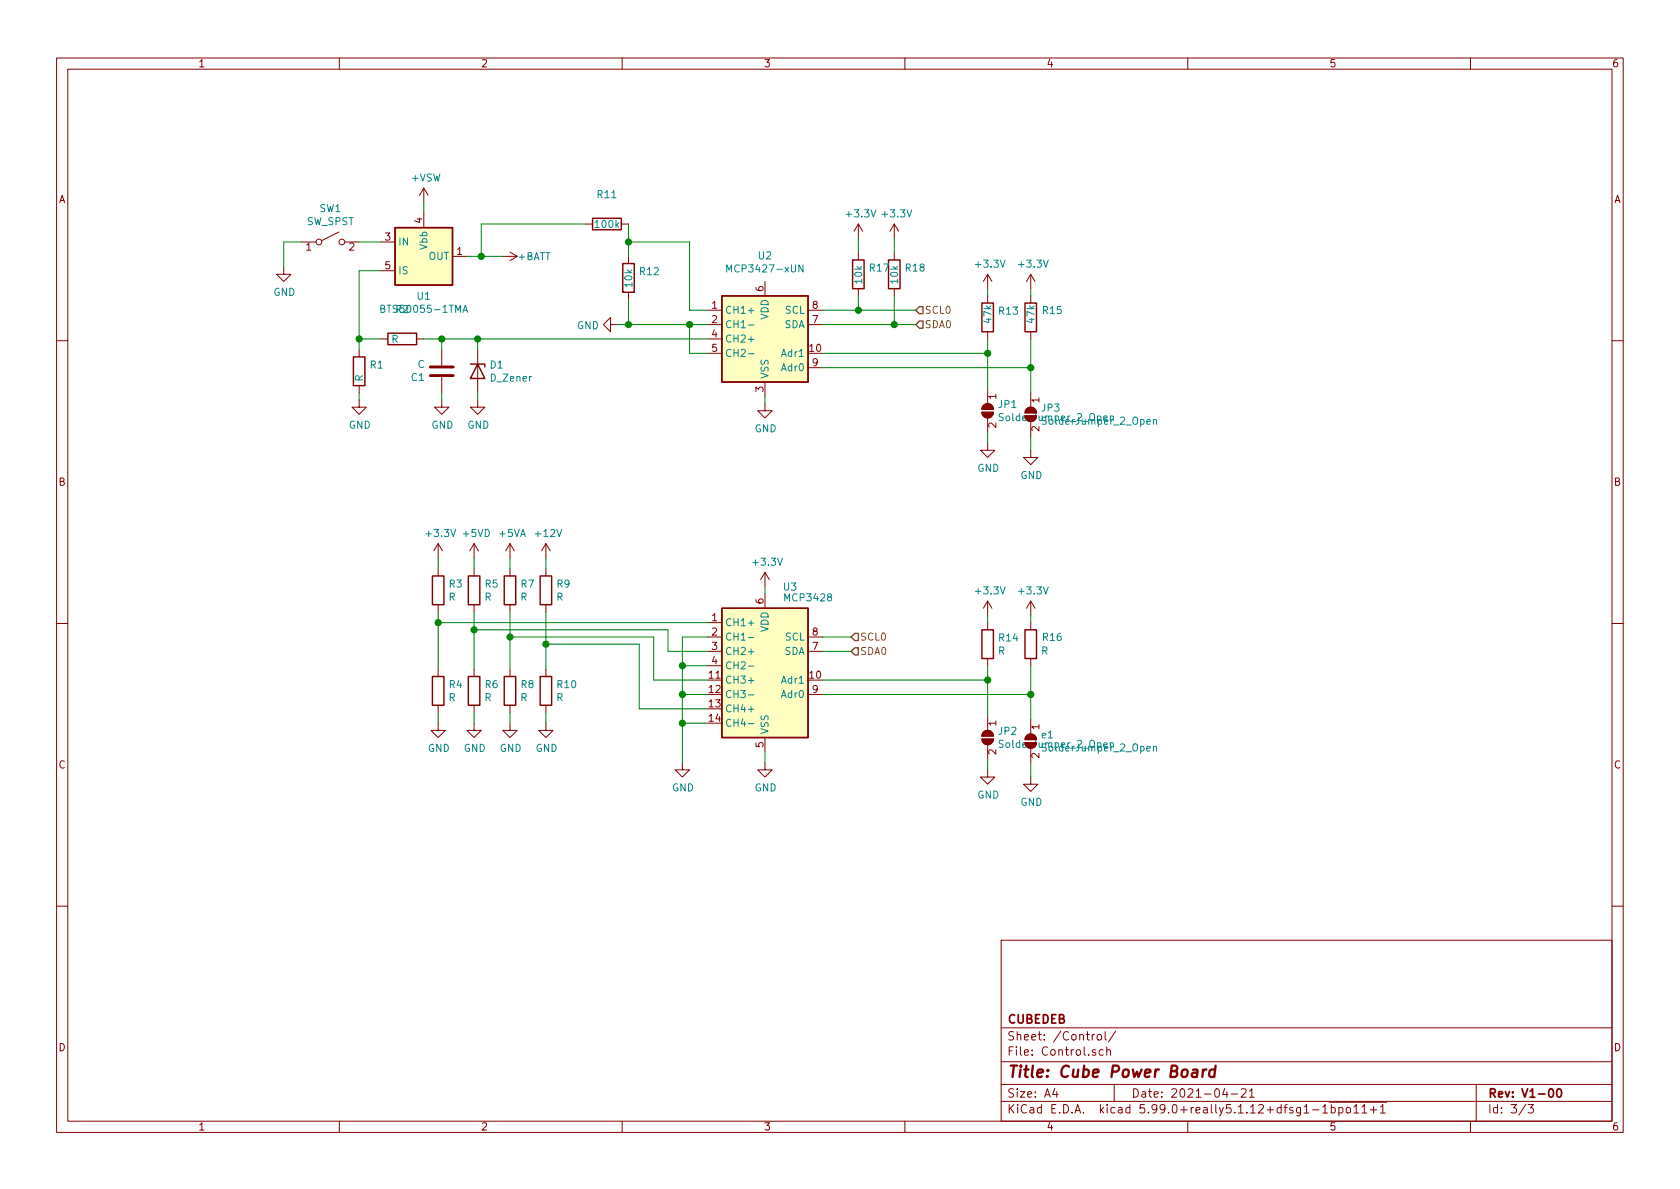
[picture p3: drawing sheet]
<svg xmlns="http://www.w3.org/2000/svg" width="297mm" height="210mm" viewBox="0 0 297 210" stroke-linecap="round" stroke-linejoin="round" font-family="sans-serif">
<g fill="none" stroke="#840000" stroke-width=".18">
<path d="M10 10.3h277v189.9h-277zM12 12.2h273v186.1h-273zM60 10.3v1.9M110 10.3v1.9M160 10.3v1.9M210 10.3v1.9M260 10.3v1.9M74.9 33.3v2.5M74.9 37.7v2.6M74.9 33.3l-.7 1.2M74.9 33.3l.8 1.2M103.5 39.6h1.3"/>
<path d="M109.9 39.6h1.2M151.8 39.6l-.8 1.3M151.8 39.6v2.6M151.8 39.6l.7 1.3M158.1 39.6l-.7 1.3M158.1 39.6v2.6M158.1 39.6l.8 1.3M50.2 47.2v1.3h1.2l-1.2 1.3-1.3-1.3h1.3M53.3 42.8h2.6M59.9 41l-3 1.5M61 42.8h2.5M67.3 59.9h1.3"/>
<path d="M67.3 42.8h2.5M67.3 47.9h2.5M73.7 59.9h1.2M80 45.3h2.5M88.9 45.3h2.5M90.2 44.6l1.2 .7M91.4 45.3l-1.2 .8M107.9 57.4v-1.3l-1.2 1.3 1.2 1.3v-1.3h1.3M111.1 45.3v1.3M111.1 51.7v1.3M125.1 54.9h2.5M125.1 57.4h2.5"/>
<path d="M125.1 59.9h2.5M135.3 49.8v2.5M142.9 54.9h2.5M142.9 57.4h2.5M151.8 44.7v1.3M151.8 51v1.3M158.1 44.7v1.3M158.1 51v1.3M174.6 48.5v2.5M174.6 52.3v1.3M174.6 58.7v1.2M174.6 48.5l-.7 1.3"/>
<path d="M174.6 48.5l.8 1.3M182.2 48.5v2.5M182.2 52.3v1.3M182.2 58.7v1.2M182.2 48.5l-.7 1.3M182.2 48.5l.8 1.3M10 60.2h2M63.5 70.7v1.3h1.3l-1.3 1.3-1.3-1.3h1.3M63.5 61.8v1.3M63.5 68.2v1.3M78.1 70.7v1.3h1.3l-1.3 1.3-1.3-1.3h1.3M78.1 61.8v2.8"/>
<path d="M78.1 66.7v2.8M84.5 70.7v1.3h1.2l-1.2 1.3-1.3-1.3h1.3M84.5 61.8v7.7M125.1 62.5h2.5M135.3 71.4v1.2h1.2l-1.2 1.3-1.3-1.3h1.3M135.3 67.6v2.5M142.9 65h2.5M173.6 72.9h2a1.02 1.02 0 0 1-1 1 1.02 1.02 0 0 1-1-1zM174 71.6a1.03 1.03 0 0 1 1-.1 1.03 1.03 0 0 1 .6 .9h-2l.1-.4zM174.6 78.4v1.2h1.3l-1.3 1.3-1.2-1.3h1.2M174.6 68.8v2.6M174.6 73.9v2.5"/>
<path d="M181.2 73a1.02 1.02 0 0 1 1-1 1.02 1.02 0 0 1 1.1 1M182.2 79.6v1.3h1.3l-1.3 1.3-1.2-1.3h1.2M182.2 69.5v2.5M182.2 74.5v2.6M285 60.2h2M77.5 96.1v2.6M77.5 96.1l-.8 1.3M77.5 96.1l.7 1.3M83.8 96.1v2.6M83.8 96.1l-.7 1.3M83.8 96.1l.8 1.3M90.2 96.1v2.6"/>
<path d="M90.2 96.1l-.8 1.3M90.2 96.1l.7 1.3M96.5 96.1v2.6M96.5 96.1l-.7 1.3M96.5 96.1l.8 1.3M10 110.3h2M77.5 100.6v1.2M77.5 106.9v1.3M77.5 118.4v1.2M83.8 100.6v1.2M83.8 106.9v1.3M83.8 118.4v1.2"/>
<path d="M90.2 100.6v1.2M90.2 106.9v1.3M90.2 118.4v1.2M96.5 100.6v1.2M96.5 106.9v1.3M96.5 118.4v1.2M125.1 110.1h2.5M125.1 112.6h2.5M125.1 115.2h2.5M125.1 117.7h2.5M135.3 101.2v2.6M135.3 105v2.6"/>
<path d="M135.3 101.2l-.8 1.3M135.3 101.2l.7 1.3M142.9 112.6h2.5M142.9 115.2h2.5M174.6 106.3v2.5M174.6 110.1v1.3M174.6 116.5v1.2M174.6 106.3l-.7 1.3M174.6 106.3l.8 1.3M182.2 106.3v2.5M182.2 110.1v1.3M182.2 116.5v1.2"/>
<path d="M182.2 106.3l-.7 1.3M182.2 106.3l.8 1.3M285 110.3h2M77.5 127.9v1.3h1.2l-1.2 1.2-1.3-1.2h1.3M77.5 124.7v1.3M83.8 127.9v1.3h1.3l-1.3 1.2-1.3-1.2h1.3M83.8 124.7v1.3M90.2 127.9v1.3h1.2l-1.2 1.2-1.3-1.2h1.3M90.2 124.7v1.3M96.5 127.9v1.3h1.3l-1.3 1.2-1.3-1.2h1.3M96.5 124.7v1.3M120.6 134.9v1.2h1.3l-1.3 1.3-1.2-1.3h1.2"/>
<path d="M135.3 134.9v1.2h1.2l-1.2 1.3-1.3-1.3h1.3M135.3 130.4v2.6M142.9 122.8h2.5M173.6 130.7h2a1.02 1.02 0 0 1-1 1 1.02 1.02 0 0 1-1-1zM173.8 129.5a1.02 1.02 0 0 1 1.2-.3 1.02 1.02 0 0 1 .6 1h-2zM174.6 136.1v1.3h1.3l-1.3 1.3-1.2-1.3h1.2M174.6 126.6v2.6M174.6 131.7v2.5M181.2 130.8a1.02 1.02 0 0 1 1-1 1.02 1.02 0 0 1 1.1 1M182.2 137.4v1.3h1.3l-1.3 1.2-1.2-1.2h1.2M182.2 127.2v2.6M182.2 132.3v2.6"/>
<path d="M10 160.2h2M177 166.3h108v32h-108zM285 160.2h2M60 198.3v1.9M110 198.3v1.9M160 198.3v1.9M177 194.8h108M177 191.8h108M177 187.8h108M177 181.8h108M186.5 192.5l-.4 1h1M186.8 193v1"/>
<path d="M193.5 182.9l-.4 .3M193.7 185.7a.37 .37 0 0 0-.6 .1l.1 .2 .5 .2 .1 .1-.3 .3-.4-.1M194.1 183.1l.2-.2 .4 .2v.7l-.2 .1-.4-.1zM195 185.7l-.4-.1-.3 .3 .1 .6 .2 .1 .4-.1M195.4 182.4v1.3l.2 .2M195.7 185.7h.1a.37 .37 0 0 1 .5 .1v.8M195.7 185.1v1.5M197 191.8v3M197.3 182.3l-1.3 2M210 198.3v1.9M216.6 192.5l-.4 1h.9M216.9 193v1"/>
<path d="M217.7 193.5h1.1M219.5 192.7l.2-.2h.3l.3 .2v.3v.2l-.9 .8h.9M220.9 193l.4-.5v1.5M220.9 194h.9M230.6 196.8h.8M232.1 196.3h1.1M233.9 195.8l.4-.5v1.5M233.9 196.8h.8M235 194.9h10.2M235.4 195.9l.4-.1 .3 .3-.1 .6-.2 .1-.4-.1M235.4 195.3v1.5M236.7 195.9l.5-.1 .2 .3v.6l-.2 .1-.5-.1"/>
<path d="M236.7 195.8v1.5M238.1 196l.2-.2 .4 .2v.7l-.2 .1-.4-.1zM239.4 195.8l.4-.5v1.5M239.4 196.8h.8M240.8 195.8l.4-.5v1.5M240.8 196.8h.9M242.3 196.3h1.1M242.9 195.7v1.1M244.1 195.8l.4-.5v1.5M244.1 196.8h.8M260 198.3v1.9M261 191.8v6.5"/>
<path d="M269.8 195.2l-1.2 2M270.2 195.3h.9l-.5 .6 .4 .1v.7l-.2 .1-.6-.1"/>
<circle cx="56.4" cy="42.8" r=".51"/>
<circle cx="60.5" cy="42.8" r=".51"/>
</g>
<path d="M274 192.6l.2-.1a.8 .8 0 0 1 .5 .8 .8 .8 0 0 1-.5 .7 1 1 0 0 1-.2-1.4zM275.5 192.6l.1-.1a.8 .8 0 0 1 .5 .8 .8 .8 0 0 1-.5 .7 .97 .97 0 0 1-.1-1.4z" fill="none" stroke="#840000" stroke-width=".3"/>
<path d="M210.9 189.2h.8l-.1 1.2M211.7 189.6l-.7 .1a.4 .4 0 0 0-.3 .3 .4 .4 0 0 0 .2 .4l.7-.1M212.7 189.1l-.1 1.3M213.3 189.1a.54 .54 0 0 0-.6 .4M214.8 189.2a.68 .68 0 0 0-1 .3v.6l.1 .2 .2 .1 .6-.1M214.9 188.4l-.2 2" fill="none" stroke="#840000" stroke-width=".41"/>
<g fill="none" stroke="#840000" stroke-width=".25">
<path d="M104.8 38.6h5.1v2h-5.1zM68.6 58.9h5.1v2.1h-5.1zM69.8 40.3h10.2v10.1h-10.2zM110.1 46.6h2v5.1h-2zM127.6 52.3h15.3v15.3h-15.3zM150.7 46h2.1v5h-2.1zM157.1 46h2v5h-2zM173.6 53.6h2v5.1h-2zM181.2 53.6h2.1v5.1h-2.1zM62.5 63.1h2v5.1h-2zM83.2 64.4h2.5v.5M84.5 64.4l1.2 2.5h-2.5z"/>
<path d="M76.5 119.6h2v5.1h-2zM76.5 101.8h2v5.1h-2zM82.8 101.8h2v5.1h-2zM82.8 119.6h2v5.1h-2zM89.2 119.6h2v5.1h-2zM89.2 101.8h2v5.1h-2zM95.5 119.6h2v5.1h-2zM95.5 101.8h2v5.1h-2zM127.6 107.6h15.3v22.8h-15.3zM173.6 111.4h2v5.1h-2zM181.2 111.4h2.1v5.1h-2.1z"/>
</g>
<g fill="#840000" stroke="#840000" stroke-width=".18">
<path d="M173.8 129.5a1.02 1.02 0 0 1 1.2-.3 1.02 1.02 0 0 1 .6 1h-2z"/>
<path d="M173.6 130.7h2a1.02 1.02 0 0 1-1 1 1.02 1.02 0 0 1-1-1z"/>
<path d="M181.5 130.1a1.02 1.02 0 0 1 1.1-.3 1.02 1.02 0 0 1 .7 1h-2.1z"/>
<path d="M174 71.6a1.03 1.03 0 0 1 1-.1 1.03 1.03 0 0 1 .6 .9h-2l.1-.4z"/>
<path d="M173.6 72.9h2a1.02 1.02 0 0 1-1 1 1.02 1.02 0 0 1-1-1z"/>
<path d="M181.5 72.4a1.02 1.02 0 0 1 1.1-.3 1.02 1.02 0 0 1 .7 .9h-2.1z"/>
</g>
<g fill="none" stroke="#008484" stroke-width=".18">
<path d="M67.3 54.6l.6-.1 .1-.2-.1-.2-.6-.1v1.2h.5l.2-.1v-.3l-.3-.2M81.8 55.2l.5-1.2 .4 1.2M82 54.9h.6M128.5 48.1v-1.3l.4 .9 .4-.9v1.3M132.3 54.9h1M132.3 57.5h1M142 46.8v1.3l-.8-1.3v1.3M132.3 60h1M132.3 62.6h1M194.2 74.2v1.3M196.3 73.7l.2-.1h.3v.8M196.3 73.6v.8"/>
<path d="M196.4 74.2v.8M196.8 74.2l-.4 .2M196.9 75.2h1M198.1 73.9l.5-.1 .3 .3-.8 .9h.8M199.1 75.2h1M200.4 73.9a.45 .45 0 0 1 .7 0 .88 .88 0 0 1-.3 1.1h-.3a1.07 1.07 0 0 1-.1-1.1zM201.7 74.2h.4l.2 .2-.1 .6h-.5M201.7 74.2v1.3M202.8 74.6l.6-.1-.1-.3h-.4l-.1 .2v.6h.5M203.9 74.3l.2-.1h.3l.1 .8M203.9 74.2v.8M132.3 110.2h1"/>
<path d="M132.3 112.7h1M132.3 115.3h1M132.3 117.8h1M132.3 120.3h1M132.3 122.9h1M132.3 125.4h1M132.3 128h1M194.2 132v1.2M196.3 131.5l.2-.2 .3 .1v.8M196.3 131.3v.9M196.4 132v.8M196.8 132l-.4 .2"/>
<path d="M196.9 132.9h1M198.1 131.7l.5-.2 .3 .4-.8 .9h.8M199.1 132.9h1M200.4 131.7a.45 .45 0 0 1 .7 0 .88 .88 0 0 1-.3 1.1h-.3a1.07 1.07 0 0 1-.1-1.1zM201.7 132h.4l.2 .2-.1 .6h-.5M201.7 132v1.2M202.8 132.4l.6-.1-.1-.3h-.4l-.1 .2v.6h.5M203.9 132.1l.2-.1h.3l.1 .8M203.9 132v.8"/>
</g>
<g fill="#ffffc2" stroke="#ffffc2" stroke-width=".18">
<path d="M127.6 52.3h15.3v15.3h-15.3z"/>
<path d="M127.6 107.6h15.3v22.8h-15.3z"/>
<path d="M69.8 40.3h10.2v10.1h-10.2z"/>
</g>
<path d="M76.1 64.9h4M76.1 66.4h4" fill="none" stroke="#840000" stroke-width=".51"/>
<g fill="none" stroke="#008400" stroke-width=".18">
<path d="M74.9 35.8v1.9M103.5 39.6h-18.4v5.7M111.1 39.6v5.7M53.3 42.8h-3.1v4.4M63.5 59.9h3.8M63.5 42.8h3.8M67.3 47.9h-3.8v13.9M74.9 59.9h50.2M78.1 59.9v1.9M82.5 45.3h6.4M84.5 59.9v1.9M109.2 57.4h15.9"/>
<path d="M111.1 42.8h10.8v12.1h3.2M111.1 53v4.4M121.9 57.4v5.1h3.2M145.4 57.4h16.5M145.4 54.9h16.5M151.8 42.2v2.5M151.8 52.3v2.6M158.1 42.2v2.5M158.1 52.3v5.1M174.6 51v1.3M174.6 59.9v8.9M182.2 51v1.3"/>
<path d="M182.2 59.9v9.6M63.5 69.5v1.2M78.1 69.5v1.2M84.5 69.5v1.2M135.3 70.1v1.3M145.4 62.5h29.2M145.4 65h36.8M174.6 76.4v2M182.2 77.1v2.5M77.5 98.7v1.9M83.8 98.7v1.9M90.2 98.7v1.9"/>
<path d="M96.5 98.7v1.9M77.5 108.2v10.2M77.5 110.1h47.6M83.8 111.4h34.3v3.8h7M83.8 108.2v10.2M90.2 112.6h25.4v7.7h9.5M90.2 108.2v10.2M96.5 113.9h16.5v11.4h12.1M96.5 108.2v10.2M120.6 117.7h4.5M125.1 112.6h-4.5v22.3M135.3 103.8v1.2"/>
<path d="M145.4 115.2h5.1M145.4 112.6h5.1M174.6 108.8v1.3M174.6 117.7v8.9M182.2 108.8v1.3M182.2 117.7v9.5M77.5 126v1.9M83.8 126v1.9M90.2 126v1.9M96.5 126v1.9M120.6 122.8h4.5M120.6 127.9h4.5"/>
<path d="M135.3 133v1.9M145.4 120.3h29.2M145.4 122.8h36.8M174.6 134.2v1.9M182.2 134.9v2.5"/>
</g>
<path d="M162.6 54.2h.6v1.3h-.6l-.7-.6zM162.6 56.8h.6v1.2h-.6l-.7-.6zM151.1 114.5h.7v1.3h-.7l-.6-.6zM151.1 112h.7v1.3h-.7l-.6-.7z" fill="none" stroke="#848400" stroke-width=".25"/>
<g fill="#008400" stroke="#008400" stroke-width=".25">
<circle cx="151.8" cy="54.9" r=".51"/>
<circle cx="120.7" cy="122.8" r=".51"/>
<circle cx="174.6" cy="120.3" r=".51"/>
<circle cx="158.1" cy="57.4" r=".51"/>
<circle cx="111.1" cy="42.8" r=".51"/>
<circle cx="182.2" cy="122.8" r=".51"/>
<circle cx="63.5" cy="59.9" r=".51"/>
<circle cx="78.1" cy="59.9" r=".51"/>
<circle cx="111.1" cy="57.4" r=".51"/>
<circle cx="120.7" cy="117.7" r=".51"/>
<circle cx="96.5" cy="113.9" r=".51"/>
<circle cx="121.9" cy="57.4" r=".51"/>
<circle cx="90.2" cy="112.6" r=".51"/>
<circle cx="174.6" cy="62.5" r=".51"/>
<circle cx="120.7" cy="127.9" r=".51"/>
<circle cx="85.1" cy="45.3" r=".51"/>
<circle cx="182.2" cy="65" r=".51"/>
<circle cx="83.8" cy="111.4" r=".51"/>
<circle cx="84.5" cy="59.9" r=".51"/>
<circle cx="77.5" cy="110.1" r=".51"/>
</g>
<text font-size="2.8" fill="#840000" x="178" y="190.5">Title: Cube Power Board</text>
<g font-size="2.1" fill="#840000">
<text x="178" y="184">Sheet: /Control/</text>
<text x="178" y="181">CUBEDEB</text>
<text x="178" y="186.7">File: Control.sch</text>
<text x="178" y="196.9">KiCad E.D.A. kicad 5.99.0+really5.1.12+dfsg1-1bpo11+1</text>
<text x="178" y="194.1">Size: A4</text>
<text x="200" y="194.1">Date: 2021-04-21</text>
<text x="263" y="194.1">Rev: V1-00</text>
<text x="263" y="196.9">Id: 3/3</text>
</g>
<g font-size="1.8" fill="#840000">
<text x="35" y="11.9">1</text>
<text x="85" y="11.9">2</text>
<text x="135" y="11.9">3</text>
<text x="185" y="11.9">4</text>
<text x="235" y="11.9">5</text>
<text x="285" y="11.9">6</text>
<text x="10.4" y="35.9">A</text>
<text x="285.4" y="35.9">A</text>
<text x="74.7" y="39.5" transform="rotate(-90 74.7 39.5)">4</text>
<text x="54.1" y="44.3">1</text>
<text x="61.7" y="44.3">2</text>
<text x="68.1" y="42.5">3</text>
<text x="68.1" y="47.6">5</text>
<text x="80.8" y="45.1">1</text>
<text x="135" y="51.5" transform="rotate(-90 135 51.5)">6</text>
<text x="125.9" y="54.6">1</text>
<text x="125.9" y="57.1">2</text>
<text x="125.9" y="59.7">4</text>
<text x="143.7" y="57.1">7</text>
<text x="143.7" y="54.6">8</text>
<text x="125.9" y="62.2">5</text>
<text x="143.2" y="62.2">10</text>
<text x="143.7" y="64.8">9</text>
<text x="135" y="69.3" transform="rotate(-90 135 69.3)">3</text>
<text x="176.1" y="70.6" transform="rotate(-90 176.1 70.6)">1</text>
<text x="183.8" y="71.2" transform="rotate(-90 183.8 71.2)">1</text>
<text x="176.1" y="75.7" transform="rotate(-90 176.1 75.7)">2</text>
<text x="183.8" y="76.3" transform="rotate(-90 183.8 76.3)">2</text>
<text x="10.4" y="85.9">B</text>
<text x="285.4" y="85.9">B</text>
<text x="135" y="106.8" transform="rotate(-90 135 106.8)">6</text>
<text x="125.9" y="109.8">1</text>
<text x="125.9" y="112.4">2</text>
<text x="143.7" y="112.4">8</text>
<text x="125.9" y="114.9">3</text>
<text x="125.9" y="117.5">4</text>
<text x="143.7" y="114.9">7</text>
<text x="125.4" y="120">11</text>
<text x="125.4" y="122.5">12</text>
<text x="125.4" y="125.1">13</text>
<text x="143.2" y="120">10</text>
<text x="143.7" y="122.5">9</text>
<text x="125.4" y="127.6">14</text>
<text x="176.1" y="128.4" transform="rotate(-90 176.1 128.4)">1</text>
<text x="183.8" y="129" transform="rotate(-90 183.8 129)">1</text>
<text x="10.4" y="135.9">C</text>
<text x="135" y="132.2" transform="rotate(-90 135 132.2)">5</text>
<text x="176.1" y="133.4" transform="rotate(-90 176.1 133.4)">2</text>
<text x="183.8" y="134.1" transform="rotate(-90 183.8 134.1)">2</text>
<text x="285.4" y="135.9">C</text>
<text x="10.4" y="185.9">D</text>
<text x="285.4" y="185.9">D</text>
<text x="35" y="199.9">1</text>
<text x="85" y="199.9">2</text>
<text x="135" y="199.9">3</text>
<text x="185" y="199.9">4</text>
<text x="235" y="199.9">5</text>
<text x="285" y="199.9">6</text>
</g>
<g font-size="1.8" fill="#008484">
<text x="72.8" y="32.1">+VSW</text>
<text x="105.7" y="35">R11</text>
<text x="54.2" y="39.8">SW_SPST</text>
<text x="56.5" y="37.5">SW1</text>
<text x="105.4" y="40.3">100k</text>
<text x="149.8" y="38.4">+3.3V</text>
<text x="156.2" y="38.4">+3.3V</text>
<text x="70.4" y="43.4">IN</text>
<text x="75.6" y="44.1" transform="rotate(-90 75.6 44.1)">Vbb</text>
<text x="75.8" y="46">OUT</text>
<text x="91.6" y="46">+BATT</text>
<text x="134.1" y="45.9">U2</text>
<text x="172.7" y="47.3">+3.3V</text>
<text x="180.3" y="47.3">+3.3V</text>
<text x="48.3" y="52.3">GND</text>
<text x="70.4" y="48.5">IS</text>
<text x="73.8" y="53">U1</text>
<text x="111.8" y="50.7" transform="rotate(-90 111.8 50.7)">10k</text>
<text x="113.2" y="48.7">R12</text>
<text x="129.3" y="48.2">MCP3427-xUN</text>
<text x="152.5" y="50.1" transform="rotate(-90 152.5 50.1)">10k</text>
<text x="153.8" y="48">R17</text>
<text x="158.8" y="50.1" transform="rotate(-90 158.8 50.1)">10k</text>
<text x="160.2" y="48">R18</text>
<text x="68" y="55.3">BTS50055-1TMA</text>
<text x="70" y="55.4">R2</text>
<text x="102" y="58.2">GND</text>
<text x="128.1" y="55.5">CH1+</text>
<text x="128.1" y="58">CH1-</text>
<text x="135.9" y="56.6" transform="rotate(-90 135.9 56.6)">VDD</text>
<text x="138.6" y="58">SDA</text>
<text x="138.8" y="55.5">SCL</text>
<text x="175.3" y="57.1" transform="rotate(-90 175.3 57.1)">47k</text>
<text x="176.7" y="55.6">R13</text>
<text x="182.9" y="57.1" transform="rotate(-90 182.9 57.1)">47k</text>
<text x="184.4" y="55.5">R15</text>
<text x="65.5" y="65.2">R1</text>
<text x="69.2" y="60.6">R</text>
<text x="73.8" y="65.1">C</text>
<text x="86.7" y="65.2">D1</text>
<text x="128.1" y="60.6">CH2+</text>
<text x="128.1" y="63.1">CH2-</text>
<text x="138.3" y="63.1">Adr1</text>
<text x="138.3" y="65.7">Adr0</text>
<text x="64.2" y="67.5" transform="rotate(-90 64.2 67.5)">R</text>
<text x="72.7" y="67.4">C1</text>
<text x="86.8" y="67.5">D_Zener</text>
<text x="135.9" y="67.1" transform="rotate(-90 135.9 67.1)">VSS</text>
<text x="61.7" y="75.8">GND</text>
<text x="76.3" y="75.8">GND</text>
<text x="82.6" y="75.8">GND</text>
<text x="133.4" y="76.4">GND</text>
<text x="176.6" y="72.2">JP1</text>
<text x="177.1" y="74.5">SolderJumper_2_Open</text>
<text x="184.2" y="72.8">JP3</text>
<text x="172.8" y="83.4">GND</text>
<text x="180.4" y="84.7">GND</text>
<text x="75.5" y="95">+3.3V</text>
<text x="82" y="95">+5VD</text>
<text x="88.3" y="95">+5VA</text>
<text x="94.8" y="95">+12V</text>
<text x="133.3" y="100">+3.3V</text>
<text x="79.3" y="106.2">R</text>
<text x="79.5" y="103.9">R3</text>
<text x="85.7" y="106.2">R</text>
<text x="85.8" y="103.9">R5</text>
<text x="92" y="106.2">R</text>
<text x="92.2" y="103.9">R7</text>
<text x="98.4" y="106.2">R</text>
<text x="98.5" y="103.9">R9</text>
<text x="138.6" y="104.4">U3</text>
<text x="138.9" y="106.3">MCP3428</text>
<text x="172.7" y="105.1">+3.3V</text>
<text x="180.3" y="105.1">+3.3V</text>
<text x="128.1" y="110.7">CH1+</text>
<text x="128.1" y="113.3">CH1-</text>
<text x="135.9" y="111.8" transform="rotate(-90 135.9 111.8)">VDD</text>
<text x="138.8" y="113.3">SCL</text>
<text x="176.7" y="113.4">R14</text>
<text x="184.4" y="113.3">R16</text>
<text x="128.1" y="115.8">CH2+</text>
<text x="128.1" y="118.4">CH2-</text>
<text x="138.6" y="115.8">SDA</text>
<text x="176.5" y="115.7">R</text>
<text x="184.1" y="115.7">R</text>
<text x="79.3" y="124">R</text>
<text x="79.5" y="121.7">R4</text>
<text x="85.7" y="124">R</text>
<text x="85.8" y="121.7">R6</text>
<text x="92" y="124">R</text>
<text x="92.2" y="121.7">R8</text>
<text x="98.4" y="124">R</text>
<text x="98.6" y="121.7">R10</text>
<text x="128.1" y="120.9">CH3+</text>
<text x="128.1" y="123.4">CH3-</text>
<text x="128.1" y="126">CH4+</text>
<text x="138.3" y="120.9">Adr1</text>
<text x="138.3" y="123.4">Adr0</text>
<text x="128.1" y="128.5">CH4-</text>
<text x="135.9" y="129.9" transform="rotate(-90 135.9 129.9)">VSS</text>
<text x="176.6" y="129.9">JP2</text>
<text x="184.2" y="130.6">e1</text>
<text x="75.6" y="133">GND</text>
<text x="82" y="133">GND</text>
<text x="88.3" y="133">GND</text>
<text x="94.7" y="133">GND</text>
<text x="177.1" y="132.3">SolderJumper_2_Open</text>
<text x="118.8" y="139.9">GND</text>
<text x="133.4" y="139.9">GND</text>
<text x="172.8" y="141.2">GND</text>
<text x="180.4" y="142.5">GND</text>
</g>
<g font-size="1.8" fill="#848400">
<text x="163.4" y="55.5">SCL0</text>
<text x="163.4" y="58">SDA0</text>
<text x="152" y="113.3">SCL0</text>
<text x="152" y="115.8">SDA0</text>
</g>
</svg>
